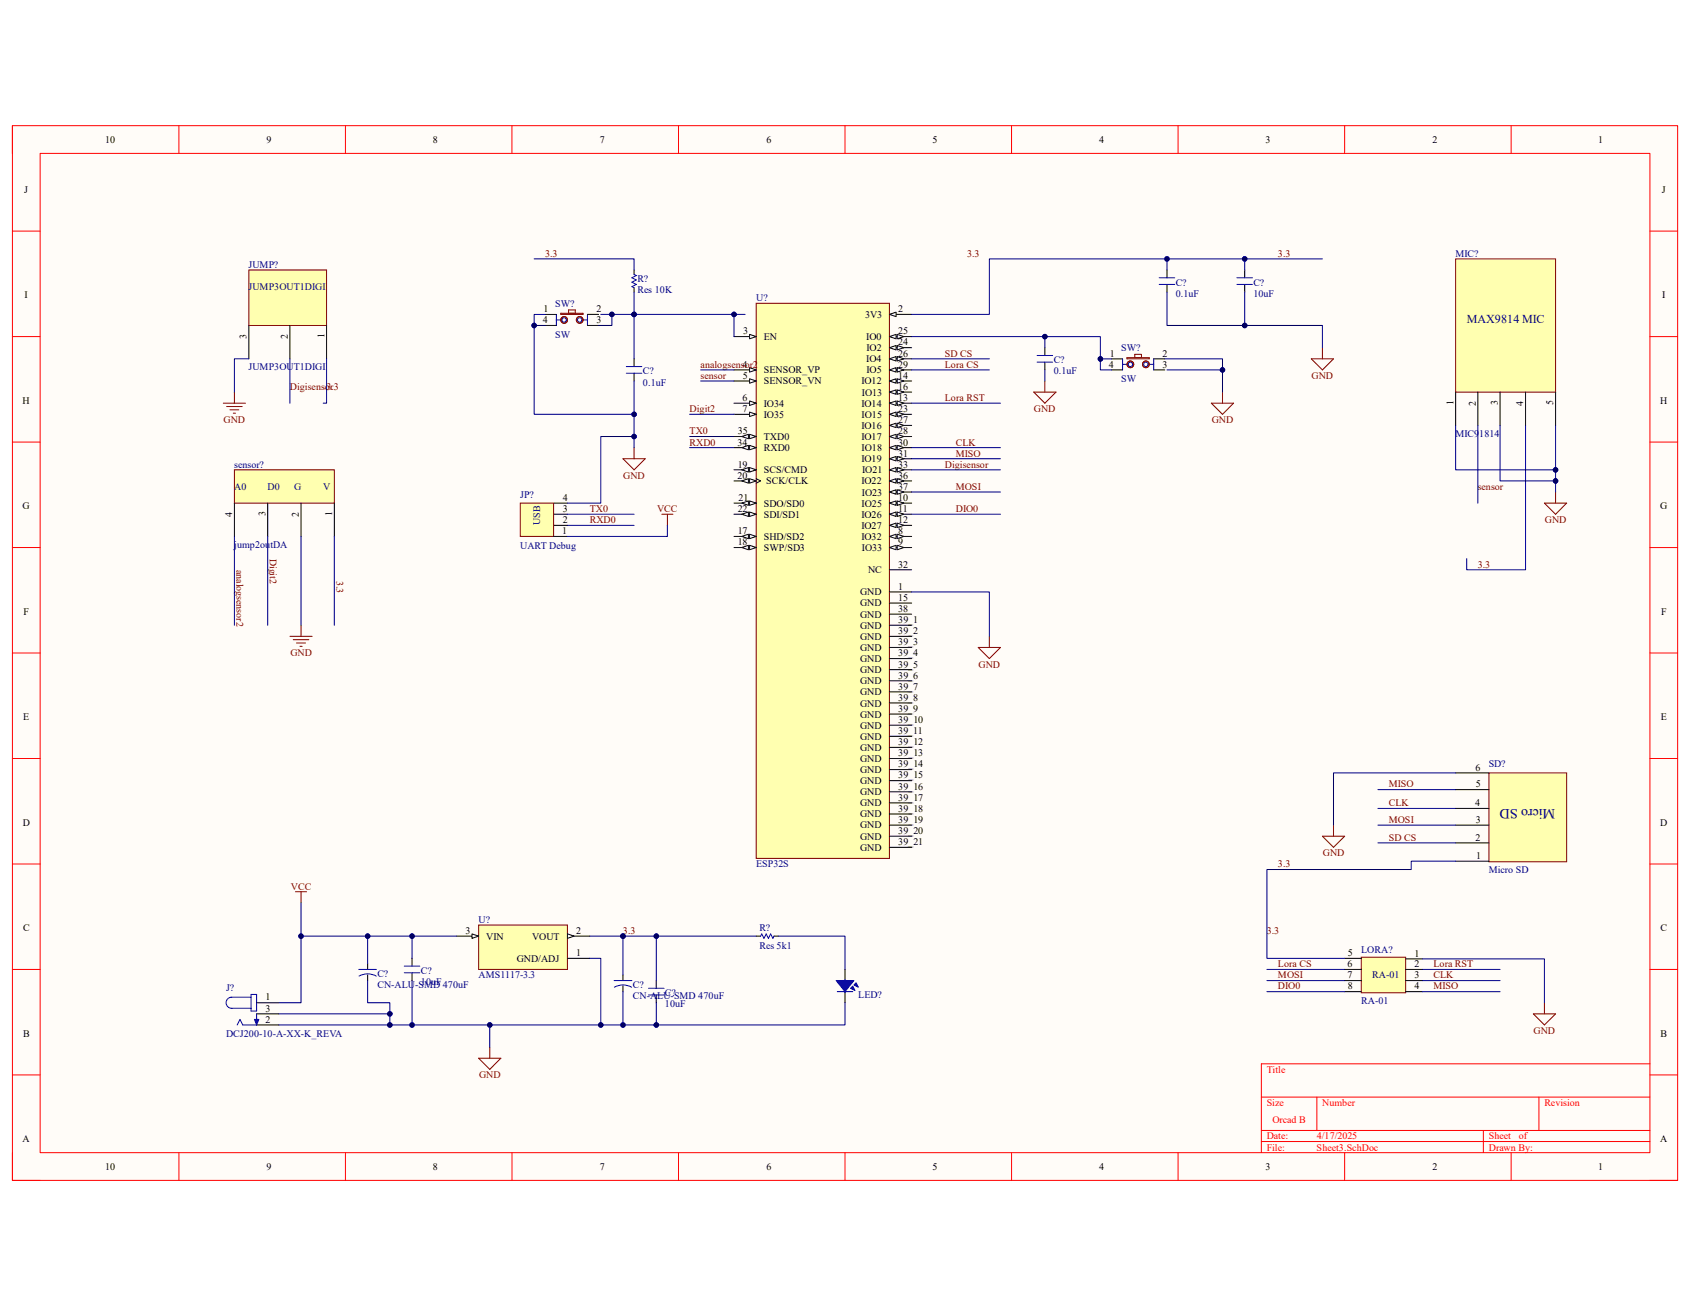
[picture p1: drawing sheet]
<svg xmlns="http://www.w3.org/2000/svg" width="279mm" height="216mm" viewBox="0 0 279 216" stroke-linecap="round" stroke-linejoin="round" font-family="sans-serif">
<path d="M2.1 20.8h275.3v174.3h-275.3z" fill-rule="evenodd" fill="#fffcf8"/>
<path d="M2.1 20.8h275.3v174.3h-275.3z" fill="none" stroke="#f00" stroke-width=".17"/>
<path d="M6.6 25.4h266.2v165.2h-266.2z" fill-rule="evenodd" fill="#fffcf8"/>
<g fill="none" stroke="#f00" stroke-width=".17">
<path d="M2 20.8v4.6M2 38.2h4.6M6.6 25.4h266.2v165.2h-266.2zM29.6 20.8v4.6M57.1 20.8v4.6M84.6 20.8v4.6M112.2 20.8v4.6M139.7 20.8v4.6M167.2 20.8v4.6M194.8 20.8v4.6M222.3 20.8v4.6M249.8 20.8v4.6"/>
<path d="M272.8 38.2h4.6M2 55.6h4.6M272.8 55.6h4.6M2 73.1h4.6M272.8 73.1h4.6M2 90.5h4.6M272.8 90.5h4.6M2 107.9h4.6M272.8 107.9h4.6M2 125.4h4.6M272.8 125.4h4.6M2 142.8h4.6"/>
<path d="M272.8 142.8h4.6M2 160.3h4.6M2.1 177.7h4.5M272.8 160.3h4.6M272.8 177.7h4.6M272.8 175.9h-64.3v14.7M2.1 190.6v4.5h4.5M29.6 190.6v4.5M57.1 190.6v4.5M84.6 190.6v4.5M112.2 190.6v4.5M139.7 190.6v4.5"/>
<path d="M167.2 190.6v4.5M194.8 190.6v4.5M208.5 181.4h64.3M208.5 186.9h64.3M208.5 188.7h64.3M217.7 181.4v5.5M222.3 190.6v4.5M245.2 186.9v3.7M249.8 190.6v4.5M254.4 181.4v5.5M272.8 195.1h4.6"/>
</g>
<path d="M90.1 52h1.9M90.1 53.8h1.9M97.1 52h1.9M97.1 53.8h1.9M104.8 44.6v.8M104.8 47.6v.7M104.8 59.3v1.3M192.9 44.6v1.3M192.9 47v1.3M205.8 44.6v1.3M205.8 47v1.3M104.8 61.7v1.3" fill="none" stroke="#000" stroke-width=".17"/>
<g fill="none" stroke="#00f" stroke-width=".17">
<path d="M92 52.9h.9M92 52v1.8M93.6 53a.37 .37 0 0 0-.4-.5 .37 .37 0 0 0-.2 .6 .37 .37 0 0 0 .6-.1M96.2 53a.37 .37 0 0 0-.5-.5 .37 .37 0 0 0-.1 .6 .37 .37 0 0 0 .6-.1M96.2 52.9h.9M97.1 52v1.8M104.8 45.4l.4 .2-.7 .3 .7 .4-.7 .4 .7 .3-.7 .4 .3 .2M191.6 47h2.6M191.6 45.9h2.6M204.5 47h2.6M204.5 45.9h2.6M103.5 61.7h2.6"/>
<path d="M103.5 60.6h2.6"/>
</g>
<g fill="none" stroke="#800000" stroke-width=".17">
<path d="M92.7 51.8h3.7v.2h-3.7zM94 51.8v-.6h1.1v.6"/>
<circle cx="93.3" cy="52.9" r=".55"/>
<circle cx="95.8" cy="52.9" r=".55"/>
</g>
<path d="M125 50.1h22v91.8h-22z" fill-rule="evenodd" fill="#ffffb0"/>
<path d="M125 50.1h22v91.8h-22z" fill="none" stroke="#800000" stroke-width=".17"/>
<path d="M121.3 55.6h3.7" fill="none" stroke="#000" stroke-width=".17"/>
<path d="M123.9 55.3l1.1 .3-1.1 .4z" fill="#f8fcff"/>
<path d="M123.9 55.3l1.1 .3-1.1 .4zM121.3 61.2h3.7" fill="none" stroke="#000" stroke-width=".17"/>
<path d="M123.9 60.8l1.1 .4-1.1 .3z" fill="#f8fcff"/>
<path d="M121.3 63h3.7M123.9 60.8l1.1 .4-1.1 .3z" fill="none" stroke="#000" stroke-width=".17"/>
<path d="M123.9 62.6l1.1 .4-1.1 .4z" fill="#f8fcff"/>
<path d="M121.3 66.7h3.7M123.9 62.6l1.1 .4-1.1 .4z" fill="none" stroke="#000" stroke-width=".17"/>
<path d="M123.9 66.3l1.1 .4-1.1 .3z" fill="#f8fcff"/>
<path d="M121.3 68.5h3.7M123.9 66.3l1.1 .4-1.1 .3z" fill="none" stroke="#000" stroke-width=".17"/>
<path d="M123.9 68.1l1.1 .4-1.1 .4z" fill="#f8fcff"/>
<path d="M121.3 72.2h3.7M123.9 68.1l1.1 .4-1.1 .4z" fill="none" stroke="#000" stroke-width=".17"/>
<path d="M123.9 71.8l1.1 .4-1.1 .3z" fill="#f8fcff"/>
<path d="M123.9 71.8l1.1 .4-1.1 .3z" fill="none" stroke="#000" stroke-width=".17"/>
<path d="M122.6 72.2l1.1-.4v.7z" fill="#f8fcff"/>
<path d="M121.3 74h3.7M122.6 72.2l1.1-.4v.7z" fill="none" stroke="#000" stroke-width=".17"/>
<path d="M123.9 73.6l1.1 .4-1.1 .4z" fill="#f8fcff"/>
<path d="M123.9 73.6l1.1 .4-1.1 .4z" fill="none" stroke="#000" stroke-width=".17"/>
<path d="M122.6 74l1.1-.4v.8z" fill="#f8fcff"/>
<path d="M121.3 77.7h3.7M122.6 74l1.1-.4v.8z" fill="none" stroke="#000" stroke-width=".17"/>
<path d="M123.9 77.3l1.1 .4-1.1 .3z" fill="#f8fcff"/>
<path d="M123.9 77.3l1.1 .4-1.1 .3z" fill="none" stroke="#000" stroke-width=".17"/>
<path d="M122.6 77.7l1.1-.4v.7z" fill="#f8fcff"/>
<path d="M121.3 79.5h3.7M122.6 77.7l1.1-.4v.7z" fill="none" stroke="#000" stroke-width=".17"/>
<path d="M123.9 79.1l1.1 .4-1.1 .4z" fill="#f8fcff"/>
<path d="M123.9 79.1l1.1 .4-1.1 .4z" fill="none" stroke="#000" stroke-width=".17"/>
<path d="M122.6 79.5l1.1-.4v.8z" fill="#f8fcff"/>
<path d="M122.6 79.5l1.1-.4v.8zM125 79.1l.8 .4-.8 .4M121.3 83.2h3.7" fill="none" stroke="#000" stroke-width=".17"/>
<path d="M123.9 82.8l1.1 .4-1.1 .3z" fill="#f8fcff"/>
<path d="M123.9 82.8l1.1 .4-1.1 .3z" fill="none" stroke="#000" stroke-width=".17"/>
<path d="M122.6 83.2l1.1-.4v.7z" fill="#f8fcff"/>
<path d="M121.3 85h3.7M122.6 83.2l1.1-.4v.7z" fill="none" stroke="#000" stroke-width=".17"/>
<path d="M123.9 84.6l1.1 .4-1.1 .4z" fill="#f8fcff"/>
<path d="M123.9 84.6l1.1 .4-1.1 .4z" fill="none" stroke="#000" stroke-width=".17"/>
<path d="M122.6 85l1.1-.4v.8z" fill="#f8fcff"/>
<path d="M121.3 88.7h3.7M122.6 85l1.1-.4v.8z" fill="none" stroke="#000" stroke-width=".17"/>
<path d="M123.9 88.3l1.1 .4-1.1 .3z" fill="#f8fcff"/>
<path d="M123.9 88.3l1.1 .4-1.1 .3z" fill="none" stroke="#000" stroke-width=".17"/>
<path d="M122.6 88.7l1.1-.4v.7z" fill="#f8fcff"/>
<path d="M121.3 90.5h3.7M122.6 88.7l1.1-.4v.7z" fill="none" stroke="#000" stroke-width=".17"/>
<path d="M123.9 90.1l1.1 .4-1.1 .4z" fill="#f8fcff"/>
<path d="M123.9 90.1l1.1 .4-1.1 .4z" fill="none" stroke="#000" stroke-width=".17"/>
<path d="M122.6 90.5l1.1-.4v.8z" fill="#f8fcff"/>
<path d="M147 52h3.7M122.6 90.5l1.1-.4v.8z" fill="none" stroke="#000" stroke-width=".17"/>
<path d="M147 52l1.1-.4v.7z" fill="#f8fcff"/>
<path d="M147 52l1.1-.4v.7zM147 55.6h3.7" fill="none" stroke="#000" stroke-width=".17"/>
<path d="M147 55.6l1.1-.3v.7z" fill="#f8fcff"/>
<path d="M147 55.6l1.1-.3v.7z" fill="none" stroke="#000" stroke-width=".17"/>
<path d="M148.3 55.3l1.1 .3-1.1 .4z" fill="#f8fcff"/>
<path d="M147 57.5h3.7M148.3 55.3l1.1 .3-1.1 .4z" fill="none" stroke="#000" stroke-width=".17"/>
<path d="M147 57.5l1.1-.4v.7z" fill="#f8fcff"/>
<path d="M147 57.5l1.1-.4v.7z" fill="none" stroke="#000" stroke-width=".17"/>
<path d="M148.3 57.1l1.1 .4-1.1 .3z" fill="#f8fcff"/>
<path d="M147 59.3h3.7M148.3 57.1l1.1 .4-1.1 .3z" fill="none" stroke="#000" stroke-width=".17"/>
<path d="M147 59.3l1.1-.4v.8z" fill="#f8fcff"/>
<path d="M147 59.3l1.1-.4v.8z" fill="none" stroke="#000" stroke-width=".17"/>
<path d="M148.3 58.9l1.1 .4-1.1 .4z" fill="#f8fcff"/>
<path d="M148.3 58.9l1.1 .4-1.1 .4zM147 61.2h3.7" fill="none" stroke="#000" stroke-width=".17"/>
<path d="M147 61.2l1.1-.4v.7z" fill="#f8fcff"/>
<path d="M147 61.2l1.1-.4v.7z" fill="none" stroke="#000" stroke-width=".17"/>
<path d="M148.3 60.8l1.1 .4-1.1 .3z" fill="#f8fcff"/>
<path d="M147 63h3.7M148.3 60.8l1.1 .4-1.1 .3z" fill="none" stroke="#000" stroke-width=".17"/>
<path d="M147 63l1.1-.4v.8z" fill="#f8fcff"/>
<path d="M147 63l1.1-.4v.8z" fill="none" stroke="#000" stroke-width=".17"/>
<path d="M148.3 62.6l1.1 .4-1.1 .4z" fill="#f8fcff"/>
<path d="M147 64.8h3.7M148.3 62.6l1.1 .4-1.1 .4z" fill="none" stroke="#000" stroke-width=".17"/>
<path d="M147 64.8l1.1-.3v.7z" fill="#f8fcff"/>
<path d="M147 64.8l1.1-.3v.7z" fill="none" stroke="#000" stroke-width=".17"/>
<path d="M148.3 64.5l1.1 .3-1.1 .4z" fill="#f8fcff"/>
<path d="M147 66.7h3.7M148.3 64.5l1.1 .3-1.1 .4z" fill="none" stroke="#000" stroke-width=".17"/>
<path d="M147 66.7l1.1-.4v.7z" fill="#f8fcff"/>
<path d="M147 66.7l1.1-.4v.7z" fill="none" stroke="#000" stroke-width=".17"/>
<path d="M148.3 66.3l1.1 .4-1.1 .3z" fill="#f8fcff"/>
<path d="M147 68.5h3.7M148.3 66.3l1.1 .4-1.1 .3z" fill="none" stroke="#000" stroke-width=".17"/>
<path d="M147 68.5l1.1-.4v.8z" fill="#f8fcff"/>
<path d="M147 68.5l1.1-.4v.8z" fill="none" stroke="#000" stroke-width=".17"/>
<path d="M148.3 68.1l1.1 .4-1.1 .4z" fill="#f8fcff"/>
<path d="M147 70.3h3.7M148.3 68.1l1.1 .4-1.1 .4z" fill="none" stroke="#000" stroke-width=".17"/>
<path d="M147 70.3l1.1-.3v.7z" fill="#f8fcff"/>
<path d="M147 70.3l1.1-.3v.7z" fill="none" stroke="#000" stroke-width=".17"/>
<path d="M148.3 70l1.1 .3-1.1 .4z" fill="#f8fcff"/>
<path d="M147 72.2h3.7M148.3 70l1.1 .3-1.1 .4z" fill="none" stroke="#000" stroke-width=".17"/>
<path d="M147 72.2l1.1-.4v.7z" fill="#f8fcff"/>
<path d="M147 72.2l1.1-.4v.7z" fill="none" stroke="#000" stroke-width=".17"/>
<path d="M148.3 71.8l1.1 .4-1.1 .3z" fill="#f8fcff"/>
<path d="M147 74h3.7M148.3 71.8l1.1 .4-1.1 .3z" fill="none" stroke="#000" stroke-width=".17"/>
<path d="M147 74l1.1-.4v.8z" fill="#f8fcff"/>
<path d="M147 74l1.1-.4v.8z" fill="none" stroke="#000" stroke-width=".17"/>
<path d="M148.3 73.6l1.1 .4-1.1 .4z" fill="#f8fcff"/>
<path d="M147 75.8h3.7M148.3 73.6l1.1 .4-1.1 .4z" fill="none" stroke="#000" stroke-width=".17"/>
<path d="M147 75.8l1.1-.3v.7z" fill="#f8fcff"/>
<path d="M147 75.8l1.1-.3v.7z" fill="none" stroke="#000" stroke-width=".17"/>
<path d="M148.3 75.5l1.1 .3-1.1 .4z" fill="#f8fcff"/>
<path d="M147 77.7h3.7M148.3 75.5l1.1 .3-1.1 .4z" fill="none" stroke="#000" stroke-width=".17"/>
<path d="M147 77.7l1.1-.4v.7z" fill="#f8fcff"/>
<path d="M147 77.7l1.1-.4v.7z" fill="none" stroke="#000" stroke-width=".17"/>
<path d="M148.3 77.3l1.1 .4-1.1 .3z" fill="#f8fcff"/>
<path d="M147 79.5h3.7M148.3 77.3l1.1 .4-1.1 .3z" fill="none" stroke="#000" stroke-width=".17"/>
<path d="M147 79.5l1.1-.4v.8z" fill="#f8fcff"/>
<path d="M147 79.5l1.1-.4v.8z" fill="none" stroke="#000" stroke-width=".17"/>
<path d="M148.3 79.1l1.1 .4-1.1 .4z" fill="#f8fcff"/>
<path d="M148.3 79.1l1.1 .4-1.1 .4zM147 81.3h3.7" fill="none" stroke="#000" stroke-width=".17"/>
<path d="M147 81.3l1.1-.3v.7z" fill="#f8fcff"/>
<path d="M147 81.3l1.1-.3v.7z" fill="none" stroke="#000" stroke-width=".17"/>
<path d="M148.3 81l1.1 .3-1.1 .4z" fill="#f8fcff"/>
<path d="M147 83.2h3.7M148.3 81l1.1 .3-1.1 .4z" fill="none" stroke="#000" stroke-width=".17"/>
<path d="M147 83.2l1.1-.4v.7z" fill="#f8fcff"/>
<path d="M147 83.2l1.1-.4v.7z" fill="none" stroke="#000" stroke-width=".17"/>
<path d="M148.3 82.8l1.1 .4-1.1 .3z" fill="#f8fcff"/>
<path d="M147 85h3.7M148.3 82.8l1.1 .4-1.1 .3z" fill="none" stroke="#000" stroke-width=".17"/>
<path d="M147 85l1.1-.4v.8z" fill="#f8fcff"/>
<path d="M147 85l1.1-.4v.8z" fill="none" stroke="#000" stroke-width=".17"/>
<path d="M148.3 84.6l1.1 .4-1.1 .4z" fill="#f8fcff"/>
<path d="M147 86.8h3.7M148.3 84.6l1.1 .4-1.1 .4z" fill="none" stroke="#000" stroke-width=".17"/>
<path d="M147 86.8l1.1-.3v.7z" fill="#f8fcff"/>
<path d="M147 86.8l1.1-.3v.7z" fill="none" stroke="#000" stroke-width=".17"/>
<path d="M148.3 86.5l1.1 .3-1.1 .4z" fill="#f8fcff"/>
<path d="M147 88.7h3.7M148.3 86.5l1.1 .3-1.1 .4z" fill="none" stroke="#000" stroke-width=".17"/>
<path d="M147 88.7l1.1-.4v.7z" fill="#f8fcff"/>
<path d="M147 88.7l1.1-.4v.7z" fill="none" stroke="#000" stroke-width=".17"/>
<path d="M148.3 88.3l1.1 .4-1.1 .3z" fill="#f8fcff"/>
<path d="M147 90.5h3.7M148.3 88.3l1.1 .4-1.1 .3z" fill="none" stroke="#000" stroke-width=".17"/>
<path d="M147 90.5l1.1-.4v.8z" fill="#f8fcff"/>
<path d="M147 90.5l1.1-.4v.8z" fill="none" stroke="#000" stroke-width=".17"/>
<path d="M148.3 90.1l1.1 .4-1.1 .4z" fill="#f8fcff"/>
<g fill="none" stroke="#000" stroke-width=".17">
<path d="M172.7 57.5v1.3M172.7 59.9v1.3M183.7 59.3h1.9M190.7 59.3h1.9M183.8 61.2h1.8M190.7 61.2h1.9M147 94.2h3.7M147 97.9h3.7M147 99.7h3.7M148.3 90.1l1.1 .4-1.1 .4zM147 101.5h3.7M147 103.4h3.7"/>
<path d="M147 105.2h3.7M147 107h3.7M147 108.9h3.7M147 110.7h3.7M147 112.5h3.7M147 114.4h3.7M147 116.2h3.7M147 118h3.7M147 119.9h3.7M147 121.7h3.7M147 123.6h3.7M147 125.4h3.7"/>
<path d="M147 127.2h3.7M147 129.1h3.7M147 130.9h3.7M147 132.7h3.7M147 134.6h3.7M147 136.4h3.7M147 138.2h3.7M147 140.1h3.7"/>
</g>
<g fill="none" stroke="#800000" stroke-width=".17">
<path d="M186.3 59.1h3.7v.2h-3.7zM187.6 59.1v-.5h1.1v.5M216.8 59.3h3.7l-1.9 1.9zM218.6 57.5v1.8M103 75.8h3.7l-1.9 1.9zM104.8 74v1.8M170.9 64.8h3.7l-1.9 1.9zM172.7 63v1.8M200.3 66.7h3.6l-1.8 1.8zM202.1 64.8v1.9M161.7 107h3.7l-1.8 1.9zM163.6 105.2v1.8"/>
<circle cx="186.9" cy="60.2" r=".55"/>
<circle cx="189.4" cy="60.2" r=".55"/>
</g>
<path d="M171.5 59.9h2.5M171.5 58.8h2.5M185.6 59.3v1.9M190.7 59.3v1.9M185.6 60.2h.9M187.2 60.3a.37 .37 0 0 0-.4-.4 .37 .37 0 0 0-.2 .6 .37 .37 0 0 0 .6-.2M189.8 60.3a.37 .37 0 0 0-.5-.4 .37 .37 0 0 0-.1 .6 .37 .37 0 0 0 .6-.2M189.8 60.2h.9" fill="none" stroke="#00f" stroke-width=".17"/>
<path d="M79.1 152.9h14.7v7.4h-14.7z" fill-rule="evenodd" fill="#ffffb0"/>
<path d="M79.1 152.9h14.7v7.4h-14.7z" fill="none" stroke="#800000" stroke-width=".17"/>
<path d="M75.5 154.8h3.6" fill="none" stroke="#000" stroke-width=".17"/>
<path d="M78 154.4l1.1 .4-1.1 .3z" fill="#f8fcff"/>
<path d="M78 154.4l1.1 .4-1.1 .3zM93.8 154.8h3.7" fill="none" stroke="#000" stroke-width=".17"/>
<path d="M93.8 154.4l1.1 .4-1.1 .3z" fill="#f8fcff"/>
<path d="M68.1 158.4v1.3M93.8 154.4l1.1 .4-1.1 .3zM93.8 158.4h3.7M125 154.8h.8M128 154.8h.7M68.1 160.8v1.3M108.5 162.1v1.3M108.5 164.5v1.3" fill="none" stroke="#000" stroke-width=".17"/>
<path d="M66.8 159.7h2.6M125.8 154.8l.1-.4 .4 .7 .4-.7 .3 .7 .4-.7 .4 .7 .2-.3M66.8 160.8h2.6M107.2 164.5h2.6M107.2 163.4h2.6" fill="none" stroke="#00f" stroke-width=".17"/>
<path d="M79.1 174.9h3.7l-1.8 1.9zM81 173.1v1.8" fill="none" stroke="#800000" stroke-width=".17"/>
<path d="M141.2 162.8l.3-.3 .4 .7z" fill="#00f"/>
<path d="M141.2 162.8l.3-.3 .4 .7z" fill="none" stroke="#00f" stroke-width=".17"/>
<path d="M140.6 163.4l.4-.4 .4 .8z" fill="#00f"/>
<path d="M140.6 163.4l.4-.4 .4 .8z" fill="none" stroke="#00f" stroke-width=".17"/>
<path d="M138.2 162.1h3l-1.5 1.8z" fill="#00f"/>
<path d="M138.2 162.1h3l-1.5 1.8zM138.4 163.9h2.6M139.7 161.9v.6M139.7 163.8v.3" fill="none" stroke="#00f" stroke-width=".17"/>
<path d="M139.7 160.3v1.8M139.7 163.9v1.9" fill="none" stroke="#000" stroke-width=".17"/>
<path d="M225.1 158.2h7.3v5.9h-7.3z" fill-rule="evenodd" fill="#ffffb0"/>
<path d="M225.1 158.2h7.3v5.9h-7.3z" fill="none" stroke="#800000" stroke-width=".17"/>
<path d="M222.3 158.4h2.8M232.4 158.5h2.8M222.3 160.3h2.8M222.3 162.1h2.8M222.3 163.9h2.8M232.4 160.3h2.8M232.4 162.1h2.8M232.4 163.9h2.8" fill="none" stroke="#000" stroke-width=".17"/>
<path d="M246.2 127.8h12.8v14.7h-12.8z" fill-rule="evenodd" fill="#ffffb0"/>
<path d="M218.6 138.2h3.7l-1.8 1.9zM220.5 136.4v1.8M246.2 127.8h12.8v14.7h-12.8zM253.5 167.6h3.7l-1.9 1.8zM255.3 165.8v1.8" fill="none" stroke="#800000" stroke-width=".17"/>
<path d="M240.7 139.3h5.5M240.7 136.4h5.5M240.7 133.6h5.5M240.7 130.5h5.5M240.7 127.8h5.5M240.7 142.4h5.5" fill="none" stroke="#000" stroke-width=".17"/>
<circle cx="103" cy="154.8" r=".37" fill="#000080"/>
<circle cx="103" cy="154.8" r=".37" fill="none" stroke="#000080" stroke-width=".17"/>
<path d="M86 83.2h5.5v5.5h-5.5z" fill-rule="evenodd" fill="#ffffb0"/>
<path d="M86 83.2h5.5v5.5h-5.5z" fill="none" stroke="#800000" stroke-width=".17"/>
<path d="M91.5 88.7h2.2M91.6 85h2.2M91.6 86.8h2.2M91.6 83.2h2.2" fill="none" stroke="#000" stroke-width=".17"/>
<path d="M240.7 42.8h16.5v22h-16.5z" fill-rule="evenodd" fill="#ffffb0"/>
<path d="M240.7 42.8h16.5v22h-16.5zM255.3 83.2h3.7l-1.8 1.8zM257.2 81.3v1.9" fill="none" stroke="#800000" stroke-width=".17"/>
<path d="M240.7 64.8v5.5M244.3 64.8v5.5M248 64.8v5.5M252.2 64.8v5.5M257.2 64.8v5.5" fill="none" stroke="#000" stroke-width=".17"/>
<path d="M38.3 164.9h3.2M38.3 166.7h3.2M41.5 164.4h.9v2.7h-.9zM42.4 167.6v1.8h-2.3l-.4-.9-.5 .9" fill="none" stroke="#00f" stroke-width=".17"/>
<path d="M42.1 168.5h.7l-.4 .9z" fill="#00f"/>
<path d="M38.3 164.9a.92 .92 0 0 0-.9 .9 .92 .92 0 0 0 .9 .9M42.1 168.5h.7l-.4 .9zM59.3 160.3h2.9M59.4 161.4a2.92 2.92 0 0 1 2.8 0M101.5 162.1h3M101.6 163.2a2.93 2.93 0 0 1 2.8 0" fill="none" stroke="#00f" stroke-width=".17"/>
<path d="M60.8 159.3v1M42.4 165.8h3.7M42.4 167.6h3.7M42.4 169.4h3.7M60.8 161.2v.9M103 161.2v.9M103 163v.9" fill="none" stroke="#000" stroke-width=".17"/>
<path d="M109.4 85h1.9M110.3 85v1.8M48.8 147.4h1.9M49.8 147.4v1.9" fill="none" stroke="#800000" stroke-width=".17"/>
<path d="M41.1 44.6h12.9v9.2h-12.9z" fill-rule="evenodd" fill="#ffffb0"/>
<path d="M41.1 44.6h12.9v9.2h-12.9z" fill="none" stroke="#800000" stroke-width=".17"/>
<path d="M41.1 53.8v5.5M47.9 53.8v5.5M54 53.8v5.5" fill="none" stroke="#000" stroke-width=".17"/>
<path d="M38.8 77.7h16.5v5.5h-16.5z" fill-rule="evenodd" fill="#ffffb0"/>
<path d="M36.9 66.7h3.7M37.5 67.2h2.5M38 67.8h1.5M38.6 68.3h.3M38.8 77.7h16.5v5.5h-16.5zM38.8 64.8v1.9M47.9 105.2h3.7M48.5 105.7h2.6M49 106.3h1.5M49.6 106.8h.4M49.8 103.4v1.8" fill="none" stroke="#800000" stroke-width=".17"/>
<path d="M38.8 83.2v5.5M44.3 83.2v5.5M49.8 83.2v5.5M55.3 83.2v5.5" fill="none" stroke="#000" stroke-width=".17"/>
<path d="M99.3 52h1.9v1.8h-2.2" fill="none" stroke="#000080" stroke-width=".17"/>
<circle cx="101.2" cy="52" r=".37" fill="#000080"/>
<g fill="none" stroke="#000080" stroke-width=".17">
<path d="M104.8 63v11"/>
<circle cx="101.2" cy="52" r=".37"/>
</g>
<circle cx="104.8" cy="72.2" r=".37" fill="#000080"/>
<circle cx="104.8" cy="72.2" r=".37" fill="none" stroke="#000080" stroke-width=".17"/>
<circle cx="104.8" cy="68.5" r=".37" fill="#000080"/>
<g fill="none" stroke="#000080" stroke-width=".17">
<path d="M90.1 52h-1.8v16.5h16.5"/>
<circle cx="104.8" cy="68.5" r=".37"/>
</g>
<circle cx="88.3" cy="53.8" r=".37" fill="#000080"/>
<circle cx="88.3" cy="53.8" r=".37" fill="none" stroke="#000080" stroke-width=".17"/>
<circle cx="104.8" cy="68.5" r=".37" fill="#000080"/>
<g fill="none" stroke="#000080" stroke-width=".17">
<path d="M88.3 53.8h1.8"/>
<circle cx="104.8" cy="68.5" r=".37"/>
</g>
<circle cx="88.3" cy="53.8" r=".37" fill="#000080"/>
<g fill="none" stroke="#000080" stroke-width=".17">
<path d="M172.7 61.2v1.8M150.7 97.9h12.9v7.3M75.5 154.8h-7.4v3.6"/>
<circle cx="88.3" cy="53.8" r=".37"/>
</g>
<circle cx="68.1" cy="154.8" r=".37" fill="#000080"/>
<g fill="none" stroke="#000080" stroke-width=".17">
<path d="M68.1 162.1v7.3h12.9"/>
<circle cx="68.1" cy="154.8" r=".37"/>
</g>
<circle cx="68.1" cy="169.4" r=".37" fill="#000080"/>
<circle cx="68.1" cy="169.4" r=".37" fill="none" stroke="#000080" stroke-width=".17"/>
<circle cx="81" cy="169.4" r=".37" fill="#000080"/>
<g fill="none" stroke="#000080" stroke-width=".17">
<path d="M108.5 165.8v3.6h-9.2"/>
<circle cx="81" cy="169.4" r=".37"/>
</g>
<circle cx="108.5" cy="169.4" r=".37" fill="#000080"/>
<circle cx="108.5" cy="169.4" r=".37" fill="none" stroke="#000080" stroke-width=".17"/>
<circle cx="103" cy="169.4" r=".37" fill="#000080"/>
<circle cx="103" cy="169.4" r=".37" fill="none" stroke="#000080" stroke-width=".17"/>
<circle cx="99.3" cy="169.4" r=".37" fill="#000080"/>
<g fill="none" stroke="#000080" stroke-width=".17">
<path d="M97.5 158.4h1.8v11h-18.3v3.7"/>
<circle cx="99.3" cy="169.4" r=".37"/>
</g>
<circle cx="81" cy="169.4" r=".37" fill="#000080"/>
<circle cx="81" cy="169.4" r=".37" fill="none" stroke="#000080" stroke-width=".17"/>
<circle cx="99.3" cy="169.4" r=".37" fill="#000080"/>
<g fill="none" stroke="#000080" stroke-width=".17">
<path d="M205.8 42.8h12.8"/>
<circle cx="99.3" cy="169.4" r=".37"/>
</g>
<circle cx="205.8" cy="42.8" r=".37" fill="#000080"/>
<g fill="none" stroke="#000080" stroke-width=".17">
<path d="M128.7 154.8h11v5.5M139.7 165.8v3.6h-31.2"/>
<circle cx="205.8" cy="42.8" r=".37"/>
</g>
<circle cx="108.5" cy="169.4" r=".37" fill="#000080"/>
<g fill="none" stroke="#000080" stroke-width=".17">
<path d="M97.5 154.8h11"/>
<circle cx="108.5" cy="169.4" r=".37"/>
</g>
<circle cx="103" cy="154.8" r=".37" fill="#000080"/>
<circle cx="103" cy="154.8" r=".37" fill="none" stroke="#000080" stroke-width=".17"/>
<circle cx="108.5" cy="154.8" r=".37" fill="#000080"/>
<g fill="none" stroke="#000080" stroke-width=".17">
<path d="M192.9 42.8v1.8"/>
<circle cx="108.5" cy="154.8" r=".37"/>
</g>
<circle cx="192.9" cy="42.8" r=".37" fill="#000080"/>
<g fill="none" stroke="#000080" stroke-width=".17">
<path d="M244.3 70.3v12.9M257.2 70.3v11"/>
<circle cx="192.9" cy="42.8" r=".37"/>
</g>
<circle cx="257.2" cy="79.5" r=".37" fill="#000080"/>
<circle cx="257.2" cy="79.5" r=".37" fill="none" stroke="#000080" stroke-width=".17"/>
<circle cx="257.2" cy="77.7" r=".37" fill="#000080"/>
<g fill="none" stroke="#000080" stroke-width=".17">
<path d="M248 70.3v9.2h9.2M252.2 70.3v23.9h-9.7v-1.8"/>
<circle cx="257.2" cy="77.7" r=".37"/>
</g>
<circle cx="257.2" cy="79.5" r=".37" fill="#000080"/>
<g fill="none" stroke="#000080" stroke-width=".17">
<path d="M60.8 154.8v4.5"/>
<circle cx="257.2" cy="79.5" r=".37"/>
</g>
<circle cx="60.8" cy="154.8" r=".37" fill="#000080"/>
<g fill="none" stroke="#000080" stroke-width=".17">
<path d="M46.1 167.6h18.4"/>
<circle cx="60.8" cy="154.8" r=".37"/>
</g>
<circle cx="64.4" cy="167.6" r=".37" fill="#000080"/>
<g fill="none" stroke="#000080" stroke-width=".17">
<path d="M64.5 169.4h3.6"/>
<circle cx="64.4" cy="167.6" r=".37"/>
</g>
<circle cx="64.4" cy="169.4" r=".37" fill="#000080"/>
<circle cx="64.4" cy="169.4" r=".37" fill="none" stroke="#000080" stroke-width=".17"/>
<circle cx="68.1" cy="169.4" r=".37" fill="#000080"/>
<g fill="none" stroke="#000080" stroke-width=".17">
<path d="M60.8 162.1v3.7h3.7v3.6h-18.4"/>
<circle cx="68.1" cy="169.4" r=".37"/>
</g>
<circle cx="64.4" cy="167.6" r=".37" fill="#000080"/>
<circle cx="64.4" cy="167.6" r=".37" fill="none" stroke="#000080" stroke-width=".17"/>
<circle cx="64.4" cy="169.4" r=".37" fill="#000080"/>
<g fill="none" stroke="#000080" stroke-width=".17">
<path d="M101.2 52h22"/>
<circle cx="64.4" cy="169.4" r=".37"/>
</g>
<circle cx="101.2" cy="52" r=".37" fill="#000080"/>
<circle cx="101.2" cy="52" r=".37" fill="none" stroke="#000080" stroke-width=".17"/>
<circle cx="104.8" cy="52" r=".37" fill="#000080"/>
<circle cx="104.8" cy="52" r=".37" fill="none" stroke="#000080" stroke-width=".17"/>
<circle cx="121.4" cy="52" r=".37" fill="#000080"/>
<g fill="none" stroke="#000080" stroke-width=".17">
<path d="M104.8 52v7.3"/>
<circle cx="121.4" cy="52" r=".37"/>
</g>
<circle cx="104.8" cy="52" r=".37" fill="#000080"/>
<g fill="none" stroke="#000080" stroke-width=".17">
<path d="M104.8 48.3v3.7"/>
<circle cx="104.8" cy="52" r=".37"/>
</g>
<circle cx="104.8" cy="52" r=".37" fill="#000080"/>
<g fill="none" stroke="#000080" stroke-width=".17">
<path d="M121.3 52v3.6"/>
<circle cx="104.8" cy="52" r=".37"/>
</g>
<circle cx="121.4" cy="52" r=".37" fill="#000080"/>
<g fill="none" stroke="#000080" stroke-width=".17">
<path d="M192.6 59.3h9.5v1.9h-9.2M114 72.2h7.3M114 74h7.3"/>
<circle cx="121.4" cy="52" r=".37"/>
</g>
<circle cx="202.1" cy="61.2" r=".37" fill="#000080"/>
<g fill="none" stroke="#000080" stroke-width=".17">
<path d="M202.1 61.2v3.6"/>
<circle cx="202.1" cy="61.2" r=".37"/>
</g>
<circle cx="202.1" cy="61.2" r=".37" fill="#000080"/>
<g fill="none" stroke="#000080" stroke-width=".17">
<path d="M104.8 72.2h-5.5v11h-5.5M93.8 86.8h11M93.8 85h11M110.3 86.8v1.9h-16.6"/>
<circle cx="202.1" cy="61.2" r=".37"/>
</g>
<circle cx="104.8" cy="72.2" r=".37" fill="#000080"/>
<g fill="none" stroke="#000080" stroke-width=".17">
<path d="M49.8 149.3v16.5h-3.7"/>
<circle cx="104.8" cy="72.2" r=".37"/>
</g>
<circle cx="49.8" cy="154.8" r=".37" fill="#000080"/>
<g fill="none" stroke="#000080" stroke-width=".17">
<path d="M49.8 154.8h18.3"/>
<circle cx="49.8" cy="154.8" r=".37"/>
</g>
<circle cx="68.1" cy="154.8" r=".37" fill="#000080"/>
<circle cx="68.1" cy="154.8" r=".37" fill="none" stroke="#000080" stroke-width=".17"/>
<circle cx="60.8" cy="154.8" r=".37" fill="#000080"/>
<circle cx="60.8" cy="154.8" r=".37" fill="none" stroke="#000080" stroke-width=".17"/>
<circle cx="49.8" cy="154.8" r=".37" fill="#000080"/>
<g fill="none" stroke="#000080" stroke-width=".17">
<path d="M205.8 48.3v5.5M150.7 74h14.7M150.7 75.8h14.7M150.7 81.3h14.7M227.8 130.5h12.9M227.8 133.6h12.9M227.8 136.4h12.9M227.8 139.3h12.9M235.2 158.5h20.1v7.3M209.5 160.3h12.8M209.5 162.1h12.8M209.5 163.9h12.8"/>
<path d="M235.2 160.3h12.8M235.2 162.1h12.8M235.2 163.9h12.8"/>
<circle cx="49.8" cy="154.8" r=".37"/>
</g>
<circle cx="205.8" cy="53.8" r=".37" fill="#000080"/>
<g fill="none" stroke="#000080" stroke-width=".17">
<path d="M205.8 44.6v-1.8h-42.2v9.2h-12.9"/>
<circle cx="205.8" cy="53.8" r=".37"/>
</g>
<circle cx="192.9" cy="42.8" r=".37" fill="#000080"/>
<circle cx="192.9" cy="42.8" r=".37" fill="none" stroke="#000080" stroke-width=".17"/>
<circle cx="205.8" cy="42.8" r=".37" fill="#000080"/>
<g fill="none" stroke="#000080" stroke-width=".17">
<path d="M192.9 48.3v5.5h25.7v3.7"/>
<circle cx="205.8" cy="42.8" r=".37"/>
</g>
<circle cx="205.8" cy="53.8" r=".37" fill="#000080"/>
<g fill="none" stroke="#000080" stroke-width=".17">
<path d="M181.9 59.3v1.9h1.9"/>
<circle cx="205.8" cy="53.8" r=".37"/>
</g>
<circle cx="181.9" cy="59.3" r=".37" fill="#000080"/>
<g fill="none" stroke="#000080" stroke-width=".17">
<path d="M150.7 55.6h22v1.9"/>
<circle cx="181.9" cy="59.3" r=".37"/>
</g>
<circle cx="172.7" cy="55.6" r=".37" fill="#000080"/>
<g fill="none" stroke="#000080" stroke-width=".17">
<path d="M150.7 59.3h12.9M172.7 55.6h9.2v3.7h1.8M150.7 61.2h12.9M150.7 66.7h14.7M150.7 85h14.7"/>
<circle cx="172.7" cy="55.6" r=".37"/>
</g>
<circle cx="172.7" cy="55.6" r=".37" fill="#000080"/>
<circle cx="172.7" cy="55.6" r=".37" fill="none" stroke="#000080" stroke-width=".17"/>
<circle cx="181.9" cy="59.3" r=".37" fill="#000080"/>
<g fill="none" stroke="#000080" stroke-width=".17">
<path d="M240.7 70.3v7.4h16.5"/>
<circle cx="181.9" cy="59.3" r=".37"/>
</g>
<circle cx="257.2" cy="77.7" r=".37" fill="#000080"/>
<g fill="none" stroke="#000080" stroke-width=".17">
<path d="M125 154.8h-16.5v7.3"/>
<circle cx="257.2" cy="77.7" r=".37"/>
</g>
<circle cx="108.5" cy="154.8" r=".37" fill="#000080"/>
<g fill="none" stroke="#000080" stroke-width=".17">
<path d="M103 154.8v6.4"/>
<circle cx="108.5" cy="154.8" r=".37"/>
</g>
<circle cx="103" cy="154.8" r=".37" fill="#000080"/>
<g fill="none" stroke="#000080" stroke-width=".17">
<path d="M103 163.9v5.5"/>
<circle cx="103" cy="154.8" r=".37"/>
</g>
<circle cx="103" cy="169.4" r=".37" fill="#000080"/>
<g fill="none" stroke="#000080" stroke-width=".17">
<path d="M41.1 59.3h-2.3v5.5M47.9 59.3v7.4M54 59.3v7.4h-.6M88.3 42.8h16.5v1.8M114 68.5h7.3M115.8 61.2h5.5M115.8 63h5.5M150.7 77.7h14.7M38.8 88.7v14.7M44.3 88.7v14.7M49.8 88.7v14.7M55.3 88.7v14.7"/>
<path d="M240.7 127.8h-20.2v8.6M240.7 142.4h-7.4v1.3h-23.8v14.7h12.8"/>
<circle cx="103" cy="169.4" r=".37"/>
</g>
<text font-size="2.3" fill="#000080" x="257.1" y="133.8" transform="rotate(-180 257.1 133.8)">Micro SD</text>
<text font-size="2" fill="#000080" x="242.5" y="53.4">MAX9814 MIC</text>
<g font-size="1.7">
<text x="17.4" y="23.6">10</text>
<text x="44.1" y="23.6">9</text>
<text x="71.6" y="23.6">8</text>
<text x="99.1" y="23.6">7</text>
<text x="126.7" y="23.6">6</text>
<text x="154.2" y="23.6">5</text>
<text x="181.7" y="23.6">4</text>
<text x="209.2" y="23.6">3</text>
<text x="236.8" y="23.6">2</text>
<text x="264.2" y="23.6">1</text>
<text x="4" y="31.9">J</text>
<text x="274.7" y="31.9">J</text>
<text x="4.1" y="49.3">I</text>
<text x="89.7" y="53.5">4</text>
<text x="89.9" y="51.6">1</text>
<text x="98.6" y="51.6">2</text>
<text x="98.6" y="53.5">3</text>
<text x="143" y="52.5">3V3</text>
<text x="148.5" y="51.6">2</text>
<text x="274.8" y="49.3">I</text>
<text x="40.8" y="56" transform="rotate(-90 40.8 56)">3</text>
<text x="47.6" y="56" transform="rotate(-90 47.6 56)">2</text>
<text x="53.6" y="55.9" transform="rotate(-90 53.6 55.9)">1</text>
<text x="122.9" y="55.3">3</text>
<text x="126.3" y="56.2">EN</text>
<text x="143.2" y="56.2">IO0</text>
<text x="143.2" y="59.9">IO4</text>
<text x="143.3" y="58">IO2</text>
<text x="148.5" y="55.3">25</text>
<text x="148.5" y="57.1">24</text>
<text x="148.5" y="59">26</text>
<text x="183.5" y="59">1</text>
<text x="192.2" y="59">2</text>
<text x="122.8" y="60.8">4</text>
<text x="122.8" y="62.7">5</text>
<text x="126.3" y="61.7">SENSOR_VP</text>
<text x="126.3" y="63.5">SENSOR_VN</text>
<text x="142.4" y="63.5">IO12</text>
<text x="142.5" y="65.4">IO13</text>
<text x="143.3" y="61.7">IO5</text>
<text x="148.5" y="60.8">29</text>
<text x="148.5" y="62.7">14</text>
<text x="148.5" y="64.5">16</text>
<text x="183.3" y="60.8">4</text>
<text x="192.2" y="60.8">3</text>
<text x="3.7" y="66.8">H</text>
<text x="122" y="71.8">35</text>
<text x="122.8" y="66.3">6</text>
<text x="122.8" y="68.2">7</text>
<text x="126.3" y="67.2">IO34</text>
<text x="126.3" y="69">IO35</text>
<text x="142.4" y="67.2">IO14</text>
<text x="142.4" y="70.9">IO16</text>
<text x="142.5" y="69">IO15</text>
<text x="148.5" y="66.3">13</text>
<text x="148.5" y="68.2">23</text>
<text x="148.5" y="70">27</text>
<text x="148.5" y="71.8">28</text>
<text x="240.3" y="66.9" transform="rotate(-90 240.3 66.9)">1</text>
<text x="244" y="67.1" transform="rotate(-90 244 67.1)">2</text>
<text x="247.7" y="67" transform="rotate(-90 247.7 67)">3</text>
<text x="251.8" y="67.1" transform="rotate(-90 251.8 67.1)">4</text>
<text x="256.8" y="67" transform="rotate(-90 256.8 67)">5</text>
<text x="274.5" y="66.8">H</text>
<text x="121.9" y="73.7">34</text>
<text x="122" y="77.3">19</text>
<text x="126.3" y="72.7">TXD0</text>
<text x="126.3" y="74.5">RXD0</text>
<text x="142.4" y="72.7">IO17</text>
<text x="142.4" y="76.4">IO19</text>
<text x="142.5" y="74.5">IO18</text>
<text x="148.5" y="73.7">30</text>
<text x="148.5" y="75.5">31</text>
<text x="148.5" y="77.3">33</text>
<text x="93" y="82.8">4</text>
<text x="121.9" y="79.2">20</text>
<text x="122.1" y="82.8">21</text>
<text x="126.3" y="78.2">SCS/CMD</text>
<text x="126.3" y="83.7">SDO/SD0</text>
<text x="126.7" y="80.1">SCK/CLK</text>
<text x="142.4" y="80.1">IO22</text>
<text x="142.5" y="83.7">IO25</text>
<text x="142.5" y="81.9">IO23</text>
<text x="142.5" y="78.2">IO21</text>
<text x="148.5" y="79.2">36</text>
<text x="148.5" y="81">37</text>
<text x="148.5" y="82.8">10</text>
<text x="3.7" y="84.2">G</text>
<text x="38.4" y="85.4" transform="rotate(-90 38.4 85.4)">4</text>
<text x="43.9" y="85.3" transform="rotate(-90 43.9 85.3)">3</text>
<text x="49.4" y="85.4" transform="rotate(-90 49.4 85.4)">2</text>
<text x="54.9" y="85.3" transform="rotate(-90 54.9 85.3)">1</text>
<text x="93" y="88.3">1</text>
<text x="93" y="84.7">3</text>
<text x="93" y="86.5">2</text>
<text x="122" y="84.7">22</text>
<text x="122" y="88.3">17</text>
<text x="126.3" y="85.6">SDI/SD1</text>
<text x="126.3" y="89.2">SHD/SD2</text>
<text x="142.4" y="85.6">IO26</text>
<text x="142.4" y="87.4">IO27</text>
<text x="142.4" y="89.2">IO32</text>
<text x="148.5" y="84.7">11</text>
<text x="148.5" y="86.5">12</text>
<text x="148.5" y="88.3">8</text>
<text x="274.4" y="84.2">G</text>
<text x="122" y="90.2">18</text>
<text x="126.3" y="91.1">SWP/SD3</text>
<text x="142.5" y="91.1">IO33</text>
<text x="143.5" y="94.7">NC</text>
<text x="148.5" y="90.2">9</text>
<text x="148.5" y="93.9">32</text>
<text x="3.9" y="101.6">F</text>
<text x="142.2" y="98.4">GND</text>
<text x="142.2" y="100.2">GND</text>
<text x="148.5" y="97.5">1</text>
<text x="148.5" y="99.4">15</text>
<text x="148.5" y="101.2">38</text>
<text x="274.6" y="101.6">F</text>
<text x="142.2" y="102.1">GND</text>
<text x="142.2" y="103.9">GND</text>
<text x="142.2" y="105.7">GND</text>
<text x="142.2" y="107.6">GND</text>
<text x="148.5" y="103">39_1</text>
<text x="148.5" y="104.9">39_2</text>
<text x="148.5" y="106.7">39_3</text>
<text x="142.2" y="109.4">GND</text>
<text x="142.2" y="111.3">GND</text>
<text x="142.2" y="113.1">GND</text>
<text x="148.5" y="108.5">39_4</text>
<text x="148.5" y="110.4">39_5</text>
<text x="148.5" y="112.2">39_6</text>
<text x="3.9" y="119.1">E</text>
<text x="142.2" y="114.9">GND</text>
<text x="142.2" y="116.8">GND</text>
<text x="142.2" y="118.6">GND</text>
<text x="148.5" y="114">39_7</text>
<text x="148.5" y="115.9">39_8</text>
<text x="148.5" y="117.7">39_9</text>
<text x="148.5" y="119.5">39_10</text>
<text x="274.6" y="119.1">E</text>
<text x="142.2" y="120.4">GND</text>
<text x="142.2" y="122.3">GND</text>
<text x="142.2" y="124.1">GND</text>
<text x="142.2" y="125.9">GND</text>
<text x="148.5" y="121.4">39_11</text>
<text x="148.5" y="123.2">39_12</text>
<text x="148.5" y="125.1">39_13</text>
<text x="142.2" y="127.8">GND</text>
<text x="142.2" y="129.6">GND</text>
<text x="142.2" y="131.4">GND</text>
<text x="148.5" y="126.9">39_14</text>
<text x="148.5" y="128.7">39_15</text>
<text x="148.5" y="130.6">39_16</text>
<text x="243.9" y="127.4">6</text>
<text x="244" y="130.2">5</text>
<text x="3.8" y="136.5">D</text>
<text x="142.2" y="133.3">GND</text>
<text x="142.2" y="135.1">GND</text>
<text x="142.2" y="136.9">GND</text>
<text x="148.5" y="132.4">39_17</text>
<text x="148.5" y="134.2">39_18</text>
<text x="148.5" y="136.1">39_19</text>
<text x="148.5" y="137.9">39_20</text>
<text x="243.9" y="133.3">4</text>
<text x="244" y="136.1">3</text>
<text x="274.5" y="136.5">D</text>
<text x="142.2" y="138.8">GND</text>
<text x="142.2" y="140.6">GND</text>
<text x="148.5" y="139.7">39_21</text>
<text x="243.9" y="139">2</text>
<text x="244.1" y="142">1</text>
<text x="3.8" y="153.9">C</text>
<text x="77" y="154.4">3</text>
<text x="80.4" y="155.3">VIN</text>
<text x="88" y="155.3">VOUT</text>
<text x="95.2" y="154.4">2</text>
<text x="274.5" y="153.9">C</text>
<text x="85.4" y="159">GND/ADJ</text>
<text x="95.2" y="158.1">1</text>
<text x="222.8" y="159.9">6</text>
<text x="222.8" y="161.8">7</text>
<text x="222.8" y="158.1">5</text>
<text x="233.8" y="158.2">1</text>
<text x="233.8" y="159.9">2</text>
<text x="233.8" y="161.8">3</text>
<text x="43.9" y="165.4">1</text>
<text x="43.9" y="167.3">3</text>
<text x="222.8" y="163.6">8</text>
<text x="233.8" y="163.6">4</text>
<text x="3.8" y="171.4">B</text>
<text x="43.9" y="169.1">2</text>
<text x="274.5" y="171.4">B</text>
<text x="3.7" y="188.8">A</text>
<text x="274.4" y="188.8">A</text>
<text x="17.4" y="193.4">10</text>
<text x="44.1" y="193.4">9</text>
<text x="71.6" y="193.4">8</text>
<text x="99.1" y="193.4">7</text>
<text x="126.7" y="193.4">6</text>
<text x="154.2" y="193.4">5</text>
<text x="181.7" y="193.4">4</text>
<text x="209.2" y="193.4">3</text>
<text x="236.8" y="193.4">2</text>
<text x="264.2" y="193.4">1</text>
</g>
<g font-size="1.7" fill="#000080">
<text x="41.1" y="48">JUMP3OUT1DIGI</text>
<text x="41.1" y="44.3">JUMP?</text>
<text x="105.4" y="46.7">R?</text>
<text x="194.4" y="47.2">C?</text>
<text x="207.2" y="47.2">C?</text>
<text x="240.6" y="42.5">MIC?</text>
<text x="91.8" y="50.7">SW?</text>
<text x="105.4" y="48.5">Res 10K</text>
<text x="125" y="49.8">U?</text>
<text x="194.4" y="49.1">0.1uF</text>
<text x="207.2" y="49.1">10uF</text>
<text x="91.8" y="55.8">SW</text>
<text x="185.4" y="58">SW?</text>
<text x="41.1" y="61.2">JUMP3OUT1DIGI</text>
<text x="106.3" y="61.9">C?</text>
<text x="106.3" y="63.8">0.1uF</text>
<text x="174.2" y="60.1">C?</text>
<text x="174.2" y="61.9">0.1uF</text>
<text x="185.4" y="63.2">SW</text>
<text x="38.7" y="77.3">sensor?</text>
<text x="240.6" y="72.2">MIC91814</text>
<text x="38.7" y="81">A0</text>
<text x="44.2" y="81">D0</text>
<text x="48.6" y="81">G</text>
<text x="53.4" y="81">V</text>
<text x="86" y="82.3">JP?</text>
<text x="89.3" y="86.8" transform="rotate(-90 89.3 86.8)">USB</text>
<text x="38.7" y="90.6">jump2outDA</text>
<text x="86" y="90.7">UART Debug</text>
<text x="246.1" y="126.9">SD?</text>
<text x="125" y="143.4">ESP32S</text>
<text x="246.1" y="144.4">Micro SD</text>
<text x="79.1" y="152.6">U?</text>
<text x="125.6" y="153.8">R?</text>
<text x="62.4" y="161.5">C?</text>
<text x="69.6" y="161">C?</text>
<text x="79.1" y="161.8">AMS1117-3.3</text>
<text x="125.6" y="156.8">Res 5k1</text>
<text x="225" y="157.5">LORA?</text>
<text x="226.9" y="161.8">RA-01</text>
<text x="37.4" y="163.9">J?</text>
<text x="62.4" y="163.4">CN-ALU-SMD 470uF</text>
<text x="69.6" y="162.9">10uF</text>
<text x="104.6" y="163.4">C?</text>
<text x="104.6" y="165.2">CN-ALU-SMD 470uF</text>
<text x="109.9" y="164.7">C?</text>
<text x="109.9" y="166.5">10uF</text>
<text x="141.9" y="165.1">LED?</text>
<text x="225" y="165.9">RA-01</text>
<text x="37.4" y="171.5">DCJ200-10-A-XX-K_REVA</text>
</g>
<g font-size="1.7" fill="#800000">
<text x="90.1" y="42.5">3.3</text>
<text x="159.9" y="42.5">3.3</text>
<text x="211.3" y="42.5">3.3</text>
<text x="156.2" y="59">SD CS</text>
<text x="47.9" y="64.5">Digisensor</text>
<text x="54" y="64.5">3.3</text>
<text x="115.8" y="60.8">analogsensor2</text>
<text x="115.8" y="62.7">sensor</text>
<text x="156.2" y="60.8">Lora CS</text>
<text x="216.8" y="62.7">GND</text>
<text x="37" y="70">GND</text>
<text x="114" y="71.8">TX0</text>
<text x="114" y="68.2">Digit2</text>
<text x="156.2" y="66.3">Lora RST</text>
<text x="170.9" y="68.2">GND</text>
<text x="200.3" y="70">GND</text>
<text x="114" y="73.7">RXD0</text>
<text x="156.2" y="77.3">Digisensor</text>
<text x="158" y="73.7">CLK</text>
<text x="158" y="75.5">MISO</text>
<text x="103" y="79.2">GND</text>
<text x="158" y="81">MOSI</text>
<text x="244.3" y="81">sensor</text>
<text x="97.5" y="84.7">TX0</text>
<text x="97.5" y="86.5">RXD0</text>
<text x="108.6" y="84.7">VCC</text>
<text x="158" y="84.7">DIO0</text>
<text x="255.4" y="86.5">GND</text>
<text x="39.1" y="94.2" transform="rotate(90 39.1 94.2)">analogsensor2</text>
<text x="44.6" y="92.3" transform="rotate(90 44.6 92.3)">Digit2</text>
<text x="244.3" y="93.9">3.3</text>
<text x="55.6" y="96" transform="rotate(90 55.6 96)">3.3</text>
<text x="48" y="108.5">GND</text>
<text x="161.8" y="110.4">GND</text>
<text x="229.6" y="130.2">MISO</text>
<text x="229.6" y="133.3">CLK</text>
<text x="229.6" y="136.1">MOSI</text>
<text x="211.3" y="143.4">3.3</text>
<text x="218.7" y="141.6">GND</text>
<text x="229.6" y="139">SD CS</text>
<text x="48.1" y="147.1">VCC</text>
<text x="103" y="154.4">3.3</text>
<text x="209.4" y="154.4">3.3</text>
<text x="211.3" y="159.9">Lora CS</text>
<text x="211.3" y="161.8">MOSI</text>
<text x="237" y="159.9">Lora RST</text>
<text x="237" y="161.8">CLK</text>
<text x="211.3" y="163.6">DIO0</text>
<text x="237" y="163.6">MISO</text>
<text x="253.5" y="170.9">GND</text>
<text x="79.2" y="178.3">GND</text>
</g>
<g font-size="1.7" fill="#f00">
<text x="209.4" y="177.3">Title</text>
<text x="209.4" y="182.8">Size</text>
<text x="210.4" y="185.6">Orcad B</text>
<text x="218.6" y="182.8">Number</text>
<text x="255.3" y="182.8">Revision</text>
<text x="209.4" y="188.3">Date:</text>
<text x="209.4" y="190.2">File:</text>
<text x="217.7" y="190.2">Sheet3.SchDoc</text>
<text x="217.7" y="188.3">4/17/2025</text>
<text x="246.1" y="188.3">Sheet</text>
<text x="246.1" y="190.2">Drawn By:</text>
<text x="251.1" y="188.3">of</text>
</g>
</svg>
